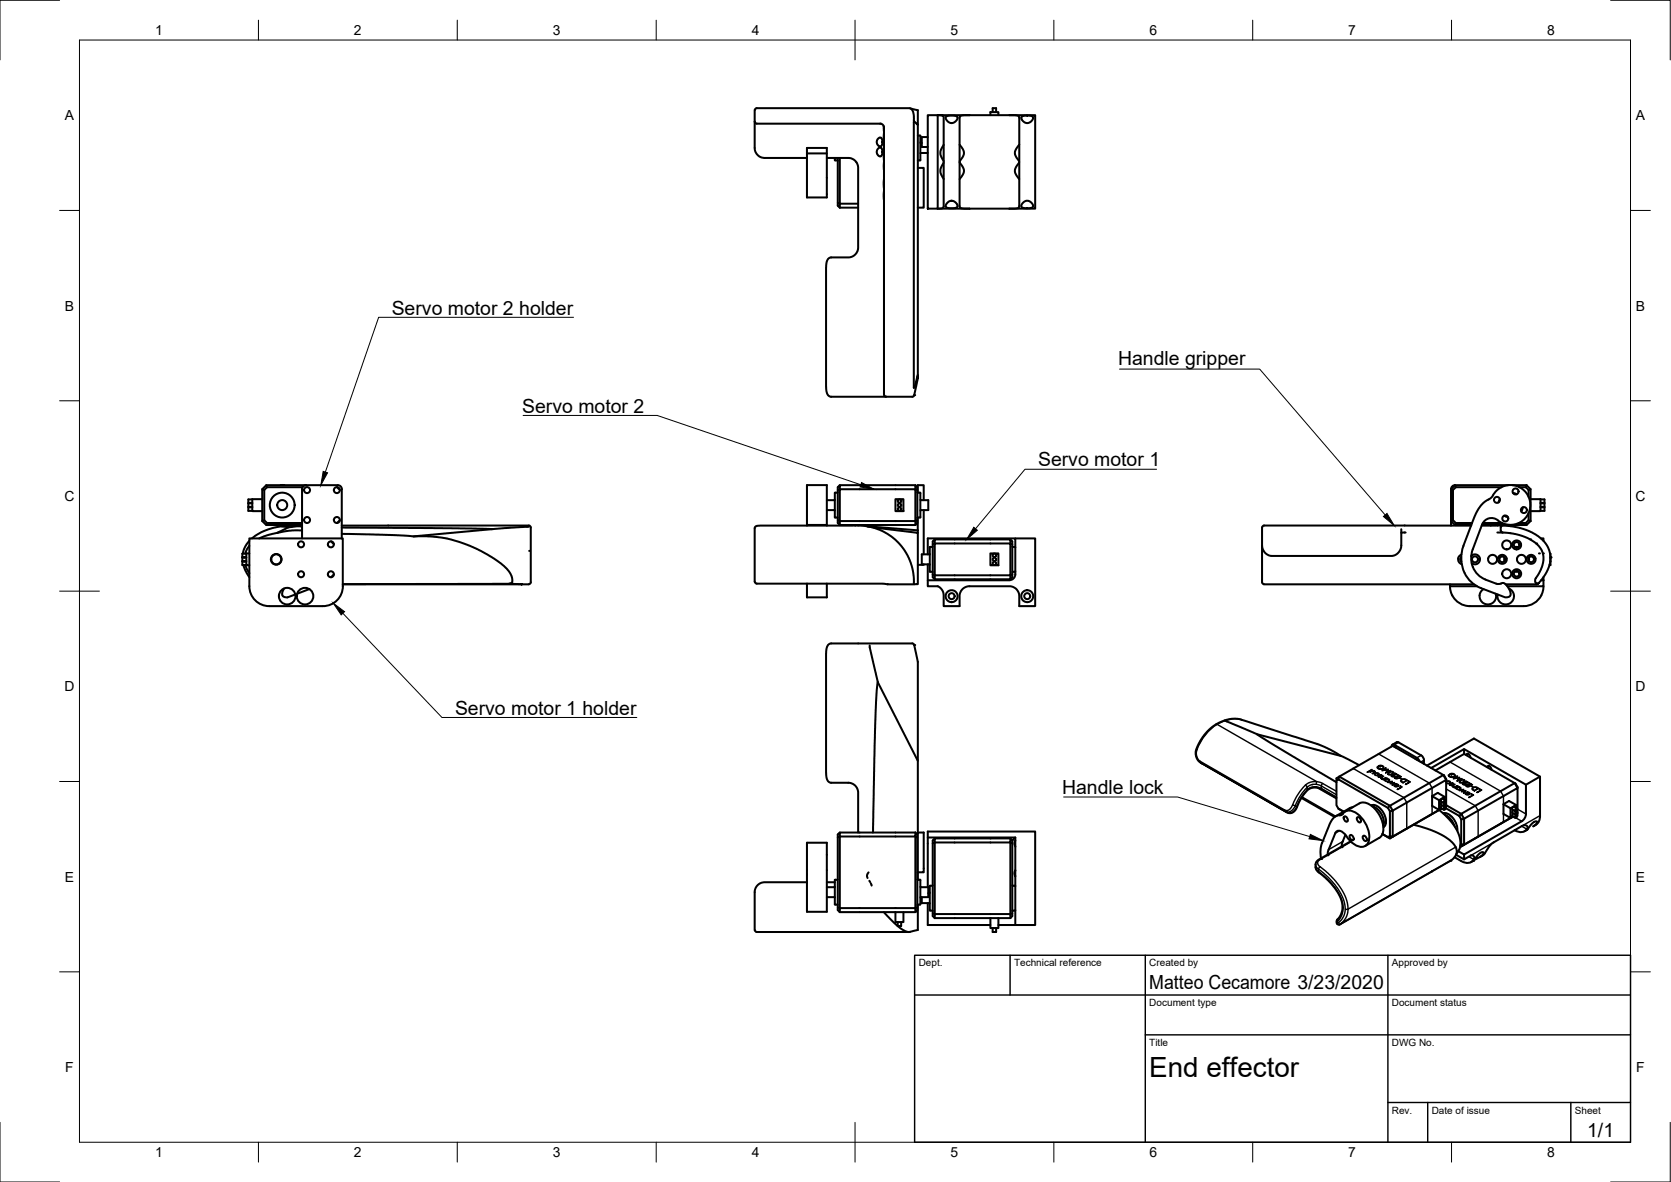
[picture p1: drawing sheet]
<svg xmlns="http://www.w3.org/2000/svg" width="420mm" height="297mm" viewBox="0 0 420 297" stroke-linecap="round" stroke-linejoin="round" font-family="sans-serif">
<!-- layer: Visible -->
<g fill="none" stroke="#000" stroke-width=".51">
<path d="M189.8 30.6v5.5a2.83 2.83 0 0 0 2 3.5l11.1 .1M189.8 27.7v2.9M189.8 27.7v-.3l.5-.2h38.4l.7 .5 .3 .9 .2 2-.1 .1v66.8l1-3.3v.8M189.8 30.6l.5 .5h31.2l.7 .6 .1 67.5 .2 .4 .3 .1M202.9 37.2h5v12.4h-5zM202.9 38.6h5M207.9 39.7h5.9l1.1 .6 .8 1.2 .1 20.7a2.49 2.49 0 0 1-2.5 2.5h-4.6l-.5 .4-.4 1.2-.1 31 .2 1.4 .3 .6 .7 .4h13.9M209.9 39.7v.6h.6M210.7 39.7v12l.5 .5M211.2 39.7v11.5l-.5-.2M220.7 37.4l.5-.3 .5 .2 .1 1.3-.3 .7-.5-.1-.5-.6v-.5zM220.8 34.8l.6-.2 .4 .4v1.4l-.4 .4-.5-.2-.4-.6v-.7z"/>
<path d="M222.2 31.7l.1 1.5M222.3 38.2v2.2M222.3 33.4v2.2M228.8 27.2l2 .5v3.7l-.9-.8M230.8 34.1l.6 .1M230.8 31.4v62.8M231.4 34.2v6l-.6 .1M231.4 35.8l.4 .1M231.5 38.4h1.8M231.5 38.4l-.1 .1M233.3 34.4h-1.5v2.5h1.5M233.3 28.9h2.5v23.5h-2.5z"/>
<path d="M237.3 36.4l-.7 1.3-.2 .7 .2 .8 .7 1.3M237.9 29.3l.7-.2h1.4l.6 .2 .2 .4-.6 .9-1.1 .3-.6-.2-.5-.5-.2-.5zM241.3 36.4l.8 1.1 .3 .8-.3 1-.8 1.2M243.8 28.9l-1.7 .1a.67 .67 0 0 0-.8 .6v22.2a1.12 1.12 0 0 0 1.5 .6h1M243.8 28.9h-8l1 .1 .5 .4v22.6l-.5 .4h-1h18M243.8 28.9h10M249 28.9v-.7h2v.7M249.6 28.2v-1h.9v1M253.8 28.9l1.7 .1a.67 .67 0 0 1 .8 .6v22.2a1.15 1.15 0 0 1-1.5 .6h-1M253.8 28.9h6.5v23.5h-6.5M256.3 36.4l-.8 1.1-.3 .7 .2 1.1 .9 1.2M256.9 29.3l.9-.3 1.2 .1 .6 .2 .2 .4-.7 .9-1 .3-1-.6-.3-.6z"/>
<path d="M210.6 40.3l.1 .1M211.2 52.2h4.6M215.8 51.2h-4.6v1M222.3 44.9v2.5M222.3 47.9v2.5M222.3 40.6v2.2M230.8 42.2h1.5v10h-1.5M237.3 40.9l-.7 1.3-.2 .7 .2 .8 .7 1.3M238.2 51l.7-.5h.9l.7 .6 .3 .8-.7 .4h-1.8l-.5-.4zM241.3 40.9l.8 1.1 .3 .8-.2 .9-.9 1.3M256.3 40.9l-.7 .8-.4 1 .2 1 .9 1.3M257.1 51l.7-.5h.8l.9 .7 .3 .7-.8 .4-1.8-.1-.4-.4z"/>
<path d="M230.8 95.1l-.9 4.2-.3 .3-6.8 .1M230.8 95v.1M61.9 139.1h-1v.9M62.7 139.1h-.8v3h.8M62.7 135.9l-1.1 1.6-.6 1.6M62.7 137.2l-.6 .8-.4 1.1M62.7 135.3h23.5v12a5 5 0 0 1-5 5h-13.5a5 5 0 0 1-5-5zM63.4 127.5h-1v.9h1M63.4 126.5h-1v.9h1M63.4 125.5h-1v.9h1M65.9 125.4h-2.5v3h2.5M65.9 122.9l.5 .2"/>
<path d="M66.4 130.7l-.5 .2M67 121.9l.1 .5M67.1 131.4l-.1 .5M69.7 133.9l-2.6 .6-1.9 .8M70.8 132.3l1.8 .2M71.5 121.9h-1M72.6 132.5l-2.9 1.4M75.9 132.1l-4.5 .1-2.9 .5-2.8 1.1-2.4 1.5M75.9 132.3h-1.2l-2.1 .2M75.9 133.3l-3.1 .1-3.1 .5M76.1 122.4h-9l-.7 .7v7.6l.7 .7h8.8M76.9 121.9h-9.9l-1.1 1v8l1.1 1h8.9"/>
<path d="M76.9 121.9h8.1a1.01 1.01 0 0 1 1 1l-.1 12.4M77 121.9a1.01 1.01 0 0 0-1.1 1v12.4M83.2 136.1l.7 .7M84.7 122.4l.7 .7M85.4 130.7l-.7 .7M85.9 132.1h47.1a1.03 1.03 0 0 1 .5 1.1v12.9a.57 .57 0 0 1-.6 .7l-5-.1 .3-.1a1.06 1.06 0 0 0 .5-1.6l-.9-1.7-1.9-1.7-3.4-2.3-4.2-2.1-2.8-1-3.7-1-3.8-.4h-4.1M85.9 132.6l37.8 .4M123.7 133l-19.8 1.8-5.1-.3-12.9-.3M132.9 132.4l-9.2 .6M202.9 131.9v.2M202.9 131.9v-10h5v10.2M202.9 131.9h5"/>
<path d="M207.9 128.2l2 .1M207.9 125.7h1.9M209.9 130l.6 .1M209.9 125.6l-.1 .1M210.5 123.8l-.6 .1v6.1M210.6 130.1l.1 .1M210.7 123.7l-.1 .1M210.7 123.1l.5-.2v-1h19v1l.5 .2M210.7 130.7l.5 .2v1h19v-1l.5-.2M211.2 122.9h19v8h-19zM211.2 121.9l-.5 .5v9l.5 .5M214.8 132.1l-24.7 .1-.3 .5v12.7a1.08 1.08 0 0 0 .5 1.2l40.5 .2v-12.9l-12.7-1.6"/>
<path d="M214.9 132.1l2.6 .1 2.6 .6 3 1.3 2.2 1.7 2.1 2.4 1.3 2.5 .9 2.8 .2 3.2 .1 .1M218 132.3l12.8 1M225.1 125.4h2.1v3h-2.1zM230.2 121.9l.5 .5v9l-.5 .5M230.7 123.7l.1 .1M230.8 130.1v3.2M230.8 130.1l-.1 .1M230.8 133.3v.6M231.4 130l-.6 .1M231.4 125.6l.1 .1M231.5 125.7h1.9v2.5l-2 .1M232.3 125.7v-3.8h-1.5v1.9l.6 .1v6.1"/>
<path d="M232.3 128.2v11.1M233.3 139.3v-4h22v9a1.49 1.49 0 0 1-1.5 1.5M233.7 139.3h-1.9v2.5h1.9M233.8 139.2l-.1 .1M233.9 137.4v6.3M234.5 137.3l-.6 .1M234.5 136.8l.5-.2v-1h19v1l.5 .2M235 136.6h19v8h-19zM235 135.6l-.5 .5v9l.5 .5M249 139.1h2v3h-2zM254 135.6l.5 .5v9l-.5 .5M254.6 137.3l.7 .2"/>
<path d="M255.3 135.3h5v17h-4a6.9 6.9 0 0 0-.3-3.6 2.51 2.51 0 0 0-2.2-1.4h-10a2.49 2.49 0 0 0-2.5 2.5v2.5h-4v-3l-.6-1.3-.9-.7h-2.5v-5.5M317.3 132.6v13.7M352.3 133v4.2l-.3 1a2.54 2.54 0 0 1-2.2 1.5h-30.4a2.73 2.73 0 0 1-2.1-2.6M353.2 133.8l-.9 .1M364.8 122.9v8l1 1M364.8 122.9l.5 .2M365.3 130.7l-.5 .2v1.2M365.8 131.9h4.2M366.1 122.4l-.2-.5a1.01 1.01 0 0 0-1.1 1M366.1 131.4l-.3 .5M367.4 140l-.3 .6 .4 .6M367.5 139.4l-.4 .2a1.26 1.26 0 0 0-.5 1.2 1.26 1.26 0 0 0 1 1"/>
<path d="M369.9 132.1h-52.1l-.4 .2v.3M369.9 139.7h.1a1.23 1.23 0 0 1 2.1 .6M372.6 132.1h5.7l3.5 .5 3.3 1.2 1.7 1 1.3 1.1 .8 1.1 .6 1.3 .3 1v1.9l-.9 2.5-2.1 3M372.7 131.8l-2.4 6.2a5.9 5.9 0 0 0 3.2 7.6l2.7 1.1M372.7 131.8a2.65 2.65 0 0 1 4.5-.6 5 5 0 0 0 7-2.1 5 5 0 0 0-2.4-6.8 5 5 0 0 0-6.7 2.7l-2.2 1.5-1.3 1.6-.9 1.9-2.7 7.2a8.2 8.2 0 0 0 4.4 10.6l6.1 2.3h.5a1.14 1.14 0 0 0 .9-.8 1.14 1.14 0 0 0-.4-1.2l-.6-.9-.7-.7-1.4 .3-.6-.1M372.9 131.4h4.8M374.4 139.9l.8-.5 1 .5a1.13 1.13 0 0 1-.1 1.5 1.13 1.13 0 0 1-1.6 0 1.13 1.13 0 0 1-.1-1.5zM374.8 131.9v.2M376.5 133.8h1.3M377.1 125.4l-.3 .9M377.5 122.4h-11.4l-.8 .7v7.6l.8 .7h4M377.8 133.8l3.2 .4 2.9 .9 2.1 1.3 1.1 1.1 .8 1.4 .2 2-.7 2.2-1.2 2.2"/>
<path d="M377.9 132.1l-.5 .3a1.33 1.33 0 0 0 .2 1.4h.2M378.2 129.6l1 .4M379.3 121.9h-13.5l-1 1M380.3 121.9h3.5M380.4 123.9l1 .3M381.7 139.8l.9-.4 .8 .5a1.13 1.13 0 0 1-.1 1.5 1.13 1.13 0 0 1-1.6 0 1.13 1.13 0 0 1 0-1.6zM381.8 137.5h-.9M382 122.4h1.6M382.9 127.5l-.4 1.1M383.6 122.4l.7 .7v1.8M383.6 131.4l.2 .5M383.8 121.9l1.1 1v8"/>
<path d="M383.8 121.9l-.2 .5M384.1 139.9l.8-.5 .9 .5a1.13 1.13 0 0 1-.1 1.5 1.13 1.13 0 0 1-1.5 0 1.13 1.13 0 0 1-.1-1.5zM384.3 128.9v1.8l-.7 .7h-1.7M384.3 130.7l.6 .2M384.9 130.9l-1.1 1h-11.2M384.9 125.4h2.4v3h-2.4M384.9 122.9l-.6 .2M387.3 127.5h1v.9h-1M387.3 126.5h1v.9h-1M387.3 125.5h1v.9h-1M387.5 135.3h.6v.6M389.7 139.1l.1 .9"/>
<path d="M60.9 140.1v.9h1M60.9 140.1h1M60.9 140h1M60.9 140v.1M61 141v.1M61.2 142l.4 1.2 1.1 1.8M61.5 141v.1M61.5 140v.1M61.7 142l1 2.1M61.9 141.1h-1v.9h1M71.4 147.9l-.5 1.4 .1 .4 .3 .3 1 .1 1.9-.7M77.8 148l-3.1 1.2"/>
<path d="M83.9 144.4l-.7 .7M86.2 146.8h44.9M127.9 146.7l-41.7 .1M202.9 146.7v3.4h5v-3.4M232.3 141.8v.2h-1.5M233.3 145.8h20.5M233.7 141.8l.1 .1M233.9 143.7l.6 .1M234.5 144.4l.5 .2v1h19v-1l.5-.2M255.3 143.6l-.7 .2M317.4 146.3v.3l.4 .2h52.8M364.6 147.3l.2 1.5a5 5 0 0 0 4.8 3.5h13.5"/>
<path d="M364.6 147.3h6.7M364.6 146.8v.5M372.1 140.3a1.26 1.26 0 0 1-.6 1.4 1.26 1.26 0 0 1-1.5-.2M373 148l-.8 1a2.07 2.07 0 0 0 1.8 2.9 2.07 2.07 0 0 0 2.1-2.7M378.3 140.1v.9M378.8 140.3l-.2-.5-.5-.3h-.8l-.4 .4a1.14 1.14 0 0 0 .6 1.8 1.14 1.14 0 0 0 1.3-1.4M379.4 147.9l.7 .4 .3 .6a2.08 2.08 0 0 1-1.5 3 2.08 2.08 0 0 1-2.3-2.5M381.8 143.7h-.9M384.4 140.1v.9M386.1 146.4l.4 .2 .4-.1M386.2 145.3l-.2 .6 .1 .5M386.7 146.7l-.3 .1h-7.8"/>
<path d="M386.8 146.7h.1M387.5 145.8h.6M388.1 145.8v1.5h-9.1M388.1 145v.8M388.1 147.3l-.2 1.4a4.9 4.9 0 0 1-4.8 3.6M389.8 141.1v.9h-.2M389.8 140.1v.9M218.7 162.2l2 9.2M220.7 171.4l-.3 3.2-.4 7.6-.5 27M220.7 171.4l10.1 19.8v18M230.8 191.2v-24.9l-1-4.4-.3-.2h-20.6l-.5 .2-.5 .8-.2 1.5 .1 30.9 .4 1.2 .5 .4 5.1 .1 1 .4 .7 .8 .3 1v10.2M308.1 181.1l7.9 3.4 5.7 3.6 14.3 8.5"/>
<path d="M316.1 184.5l21.1 5.5 4.6 2.3M336.5 195.9l.2-.7 12.8 7.3-.5 .5M337.2 190l-2.6-1.5-3.2-1.5-20-6.3a10.8 10.8 0 0 0-10.6 7.5l-.2 .9 .1 1 .4 .9 .6 .5 22 12.7 .9 .1 .9-.5 1.7-3.2 1-1.4a3.1 3.1 0 0 1 4.1-.8l3.7 2.1M349.9 187.6l.2-.5 .5 .1 5.7 3.2M350.5 187.6l.6 .3M351.7 186.6l5.9 3.4a2.04 2.04 0 0 1 .4 1.9M351.7 186.6l-.5-.1-1.1 .6M355.8 190.7l.6 .3M356.3 190.4l.6 .9M358.8 192.4l11.8-6.8 16.6 9.6v9.8a2.58 2.58 0 0 1-1.7 2.7l.8-.7 .2-.3-.1-.3-.8 .3-1.5 1.8-.8 .4M362.9 194.8l-13.4 7.7 .7 1.2-.7 .2M362.9 194.8l-12.7-7.4-14.2 8.2v.6"/>
<path d="M362.9 194.8l.7 1.2zM368.1 188.2l15.6 9v7.4l-.4 1.2-.7 .6-14.5 8.3-1.4-.8M368.1 189.5v-1.3l-8.2 4.8M368.1 189.5l-7.2 4.1M368.1 189.5l12.8 7.3M368.7 189.8v-.3a.8 .8 0 0 1 1 .9M374 192.8v-.3a.8 .8 0 0 1 1 .9M380.9 196.8l-13.5 7.7 .7 1.2-.7 .2M380.9 196.8l.7 1.2zM387.2 195.2l-3.5 2M202.9 211.8h5v17.3h-5zM211.2 209.2l-.5 .5v19l.5 .5"/>
<path d="M211.2 210.2v18l-.5-.2M211.2 210.2l-.5 .2M218.4 219.2l-.4 .8 .1 .6M230.2 209.2h-19v1M230.2 209.2v1h-19M230.2 209.2l.5 .5v19l-.5 .5M230.7 210.4l-.5-.2v18l.5-.2M230.8 209.2h1.5v10h-1.5zM230.8 219.2v1.9M233.3 210.5h22v22M235 210.7l-.5 .5v19l.5 .5M235 211.7v18l-.5-.2"/>
<path d="M235 211.7l-.5 .2M254 210.7h-19v1M254 210.7v1h-19M254 210.7l.5 .5M254.5 211.2v19l-.5 .5M254.5 211.9l-.5-.2v18l.5-.2M255.3 210.5l-.8 .7M255.3 211.2l-.2 .6 .2 .9M255.3 218.7l-.2 .7 .2 .8M327.2 200.5l8.4 4.8M334.1 213.5l-.3 1.2M337.9 205.2a.76 .76 0 0 1 .9 .4 .76 .76 0 0 1-.2 .9l-.6-.5z"/>
<path d="M338.3 209.8l-.8 1.9-.2 1M338.5 210.1a4.4 4.4 0 0 0 4.6 2.6 3 3 0 0 0 1-3.9 7 7 0 0 0-4.6-5.1 2.71 2.71 0 0 0-2 1l-1.8 .5-.7 .7-.6 1.1-2.2 5.4-.2 1.9 .2 1.4M338.5 210.1a1.88 1.88 0 0 0-2.6-1.1l-1.8 4.5M339.4 209.9a.76 .76 0 0 1 .8 .4 .76 .76 0 0 1-.1 .9l-.6-.5zM340.1 202.9l-.7 .2-3.6 2M341.2 205.4a.76 .76 0 0 1 .9 .4 .76 .76 0 0 1-.1 .9l-.7-.5zM341.8 201.9l-3.5 2M341.8 201.9a3.4 3.4 0 0 1 3.8 1.3 6.7 6.7 0 0 1 2 6.5l-.8 .9-3.5 2M342.7 210.1a.76 .76 0 0 1 .8 .4 .76 .76 0 0 1-.1 .9l-.6-.5zM349 203l.5 .9v6.2l-.5 .3-1.4-.8 1.9 1.1 .7-.4-.7-.2M349 203l-12.5-7.1-.5 .3v6.2l.5 .8 1.3 .8-1.3-.8M355.4 207.2l5.2 1.7 2.5 1.2 1.4 1 1 1.1 .6 .9 .2 1.1-.5 1.1-1.1 1-27.8 16a.74 .74 0 0 1-.7-.3 .74 .74 0 0 1 0-.9l.8-1 .5-1.5v-1.7l-.4-1.2-.8-1.6-1.5-2-3.8-3.5-.2-.5v-1.1l.7-.9 8.1-4.7"/>
<path d="M360.1 200.1l1.4-.9 1.8 1.1-1.5 .8zM360.1 200.1v2.4l1.7 1v-2.4M361.8 203.5l.7-.3-13 7.5-.5-.3M361.9 203.5l3.1 3.2 1 1.3 .9 1.9 .3 1.3v1.5l-1.1 2.2M362.5 201.6l-.2 .5 .8 .6M362.5 202.4l-.2 .6 .8 .5M363.1 202.9l.3-.2 .2 .2-.5 .6-.1-.2zM363.1 202.1l.3-.2 .2 .2-.5 .6-.1-.2zM363.1 201.3l.3-.2 .2 .2-.5 .6-.1-.2zM363.3 200.3v.7M363.3 202.6l.2 .1M363.3 201.8l.2 .1"/>
<path d="M363.5 201.1l-.7-.4-.4 .3v.5l.7 .4M363.6 203.1l3.3 1.9M363.6 202.5l-.2 .2 .2-.2v-6.5l-13.4 7.7v6.6l3.5-2.1M363.6 202.3l3.8 2.2-.5 .5M366.1 214.8l2 1.2 1.9-1.1 .6 .3 .1 .5a1.76 1.76 0 0 1-2.6 1l-2.4-1.3M366.9 205l.5 .9v6.2l-.2 .1M368.1 214.7v1.3M370.9 216l1.7-.9 .4-.5v-.3l-.3-.2-.7 .4-1.4 1.7-.7 .4M377.3 207l3.1-1.8-13 7.5-.2-.1 .2 .1 .7-.4-.7-.2M378 202.1l1.4-.8 1.8 1-1.4 .8zM378 202.1v2.4l1.8 1.1v-2.5M380.4 205.2l-.6 .4"/>
<path d="M380.5 203.6l-.3 .6 .8 .5M380.5 204.4l-.3 .6 .8 .5M380.9 208.6a2.05 2.05 0 0 0 3.1-.4 .71 .71 0 0 0-.3-.8 .71 .71 0 0 0-.9 .1l-7.3 4.2-1.1 1-1.2 2-1.1 .7M381.1 204.9l.3-.2 .1 .3-.4 .5-.2-.2zM381.1 204.1l.3-.2 .1 .3-.4 .5-.2-.2zM381.1 203.3l.3-.2 .1 .2-.4 .6-.2-.2zM381.2 202.3v.7M381.3 204.7l.1 .1M381.3 203.9l.1 .1M381.4 203.1l-.7-.4-.4 .3v.5l.7 .4M381.6 204.6l-.3 .1 .3-.1v-6.6l-13.5 7.7v6.6l3.6-2M202.9 221.7h-10.6a2.75 2.75 0 0 0-2.5 3.5v8.5l.5 .5h38.3l-1-.2-1.6-1-3.8-3.8"/>
<path d="M207.9 225.5h2M207.9 221.7h2M209.9 221.2l.1 6.1M209.9 222.9l-2 .1M210 227.3h.5M210.5 221.1l-.6 .1M210.6 227.3l.1 .1M210.7 221l-.1 .1M211.2 229.2v-1h19v1M211.2 229.2h19M218.6 221.3l.2 .4M218.9 222l.3 .6"/>
<path d="M225.1 229.2v2.5h2.1v-2.5M225.7 231.7v1h.9v-1M230.7 221l.1 .1M230.8 221.1l.6 .1M230.8 227.3h.5M230.8 227.3l-.1 .1M230.8 227.3v6.4l-2.2 .5M231.4 221.2l-.1 6.1M231.4 222.9l2 .1v2.5h-2M231.8 225.5v1.5h1.9M233.3 223v-14h27v23.5h-5M233.3 227v5.5h15.7"/>
<path d="M233.4 224.5h.3M233.7 227l.1 .1M233.8 224.3l-.1 .1M233.9 228.8l.6 .1M233.9 222.6v6.2M234.5 222.5l-.6 .1M235 230.7v-1h19v1M235 230.7h19M249 230.7v2.5h2v-2.5M249.6 233.2v1h.9v-1M251 232.5h4.3M254.6 222.5l.7 .2"/>
<path d="M255.3 228.7l-.7 .2"/>
<circle cx="71" cy="126.9" r="3.1"/>
<circle cx="71" cy="126.9" r="1.26"/>
<circle cx="75.7" cy="136.8" r=".75"/>
<circle cx="77.2" cy="130.7" r=".75"/>
<circle cx="77.2" cy="123.2" r=".75"/>
<circle cx="83.2" cy="136.8" r=".75"/>
<circle cx="84.7" cy="130.7" r=".75"/>
<circle cx="84.7" cy="123.2" r=".75"/>
<circle cx="226.2" cy="125.9" r=".43"/>
<circle cx="226.2" cy="127.9" r=".43"/>
<circle cx="226.2" cy="126.9" r=".43"/>
<circle cx="250" cy="139.5" r=".43"/>
<circle cx="376.4" cy="125.6" r=".75"/>
<circle cx="378.5" cy="130.3" r=".75"/>
<circle cx="378.8" cy="136.9" r="1.13"/>
<circle cx="381.1" cy="123.5" r=".75"/>
<circle cx="381.3" cy="136.9" r=".71"/>
<circle cx="381.4" cy="136.9" r="1.12"/>
<circle cx="383.2" cy="128.2" r=".75"/>
<circle cx="69.5" cy="140.6" r="1.26"/>
<circle cx="69.5" cy="140.6" r="1.34"/>
<circle cx="72.2" cy="149.8" r="2.09"/>
<circle cx="75.7" cy="144.3" r=".75"/>
<circle cx="76.7" cy="149.8" r="2.09"/>
<circle cx="83.2" cy="144.3" r=".75"/>
<circle cx="239.3" cy="149.8" r="1.5"/>
<circle cx="239.3" cy="149.8" r=".75"/>
<circle cx="250" cy="140.6" r=".43"/>
<circle cx="250" cy="141.6" r=".43"/>
<circle cx="258.3" cy="149.8" r=".75"/>
<circle cx="258.3" cy="149.8" r="1.5"/>
<circle cx="370.9" cy="140.6" r=".75"/>
<circle cx="377.7" cy="140.6" r=".71"/>
<circle cx="378.9" cy="144.2" r="1.13"/>
<circle cx="381.3" cy="144.2" r=".71"/>
<circle cx="381.3" cy="144.2" r="1.13"/>
<circle cx="385" cy="140.6" r=".71"/>
</g>
<g fill="#000">
<circle cx="221.3" cy="31.1" r=".25"/>
<circle cx="229.9" cy="99.3" r=".25"/>
<circle cx="133.1" cy="138.4" r=".25"/>
<circle cx="353.2" cy="133.8" r=".25"/>
<circle cx="384.7" cy="135.6" r=".25"/>
<circle cx="386.3" cy="136.6" r=".25"/>
<circle cx="386.9" cy="139.1" r=".25"/>
<circle cx="387.9" cy="139.1" r=".25"/>
<circle cx="389.8" cy="140.1" r=".25"/>
<circle cx="389.8" cy="140" r=".25"/>
<circle cx="229.9" cy="162.1" r=".25"/>
<circle cx="332.2" cy="215.9" r=".25"/>
<circle cx="333.8" cy="214.9" r=".25"/>
<circle cx="337.3" cy="212.9" r=".25"/>
<circle cx="364.7" cy="216.3" r=".25"/>
<circle cx="380.9" cy="208.6" r=".25"/>
</g>
<!-- layer: Visible Narrow -->
<g fill="none" stroke="#000" stroke-width=".36">
<path d="M300.8 188.2l.2 .2M301 188.4l-.2 .8 .1 .9 .3 .7 .6 .5M301.8 191.3l21.2 12.2a1.53 1.53 0 0 0 2-1.2M301.8 191.3l.1 .3M301.9 191.7h.1M305.8 182h.3M306 182l25 14.4 1.1 .2 3.9 2.3M306.1 182a12.6 12.6 0 0 0-5.1 6.4M307.9 181.1h.2M308.1 181.1l-2 .9M311.3 180.6v.1M311.3 180.7a6.9 6.9 0 0 0-3.2 .4"/>
<path d="M311.3 180.7l.9 .2M328.2 197.3l.5 .5M328.2 197.3a13.7 13.7 0 0 0-3.2 4.9l.7 .3a13 13 0 0 1 3-4.7M328.7 198.5l-1.7 2.2-.9 2 .1-.1M328.7 198.5v.1M328.7 198.5l.1-.1a2.93 2.93 0 0 1 3.4-.3l3.8 2.2M328.7 197.9v.6M331 196.4l-1.5 .2-1.3 .7M331.1 196.4l-.1 .7M331.2 198l4.8 2.7M332.2 198.1v-.6l3.8 2.2M332.2 197.5l-1.1-.4h-.8l-1 .3-.6 .5"/>
<path d="M332.3 198.1l.1 .3M332.6 196.9l-.3 .6M340.3 193.1l12.7 7.4 .7 1.2v6.5l-.7 .4M343.8 194l1.2-.6zM344.4 194l.7-.3 .7 .2-.6 .5 .4-.4v-.1l-.5-.2zM345.6 194.4l.5-.2 .5 .1a.38 .38 0 0 1 .1 .5 .38 .38 0 0 1-.6 .1l-.4-.1zM345.8 194.5l.5-.2 .3 .3-.6 .2zM346.2 192.8l.6 .4h.7l.3-.3-.2-.3-.8-.1 .2 .3-.5-.3 .7-.2 .6 .2 .2 .4-.3 .3-.7 .1-.5-.2zM346.5 195.1l.4 .1v-.3l.2-.2 .5 .3-.5-.2v.4l-.2 .1zM346.6 189.5l12.8 7.3 .7 1.2v2.1M347.3 195.4l.5-.4-.5 .5 .1 .2h.4l.8-.3-.9 .5 .1-.1-.6-.1zM347.5 193.7l.9-.8-.5 .6 1.2-.2-.4 .7 1-.3-1.3 .5 .5-.8z"/>
<path d="M348 196.1l.8-.5-.1 .1 .6 .1 .1 .3-.7 .3-.4-.1-.1-.3zM348.4 195.9l.5-.1 .3 .3-.5 .2-.3-.1zM348.9 196.6l1.2-.3-.3 .5 .8-.1-.4 .6h-.1l.3-.5-.9 .2 .4-.5zM349 194.3l.7-.4 .7 .2-.3 .4-.6 .2-.4-.1zM349.2 194.3l.6-.3 .4 .1-.7 .5-.4-.1zM349.8 194.8l1.3-.2-.4-.3 .8 .4-1.5 .1 .1 .3h.5l-.2 .1-.6-.1zM350.6 197.2l.8 .4 .1-.3-.6-.3h.4l.4 .4-.3 .3h-.6l-.3-.2zM350.6 197.3l.7 .3h-.5zM350.6 195.3l.4-.2h1l-.5-.3 .1-.1 .7 .5-1.5 .2 .1 .2h.6l-.2 .1-.5-.1zM351.7 186.6l-1.1 .6M351.9 197.5l.7 .3-1.3 .6 1.1-.6zM351.9 195.5l.6 .2z"/>
<path d="M352.3 196l.9-.3 .7 .4-1.1 .6-.6-.4zM352.4 196l.7-.2 .6 .3-.9 .5-.4-.3zM354 196.3l.6 .2-1.2 .6 1-.6zM357.3 189.8l-1 .6M358 191.1l-.7 .4M363.6 195.8l.1 .2-.1 .2M363.6 196.4l.6-.2 .5 .3-.3 .4-.8-.1M363.6 198.3l7.3 4.2 .8 1.2v6.6l-.8 .4M363.7 196.4l.6-.1 .3 .3-.6 .3-.3-.2zM364.2 194.8l.6 .4h.7l.2-.3-.2-.3-.8-.1 .4 .2-.1 .1-.5-.3 .7-.1 .5 .1 .2 .4-.3 .3-.6 .2-.6-.2zM364.4 197.1l.4 .2v-.4l.3-.1 .4 .1h-.5v.3l-.2 .2zM364.6 191.5l12.7 7.3 .7 1.3v2"/>
<path d="M365.1 197.5l.7-.4-.5 .4v.2h.4l.8-.2-.8 .5v-.2l-.5-.1zM365.4 195.7l1-.7-.6 .6 1.2-.3-.4 .8 1-.4-1.2 .6 .4-.8zM365.9 198.1l.8-.5v.1l.4 .1a.38 .38 0 0 1 .1 .6 .38 .38 0 0 1-.5 0zM366.3 198l.6-.2 .3 .3-.6 .3-.3-.2zM366.9 198.6l1.1-.2-.3 .5 .9-.2-.5 .7 .2-.6-.8 .2 .3-.5zM366.9 196.3l.9-.4 .5 .2-.2 .4-.6 .3-.5-.1zM367.1 196.3l.6-.3 .5 .1-.3 .4-.5 .2-.3-.1zM367.8 196.8l1.3-.2-.6-.3h.2l.7 .4-1.5 .2 .2 .2 .5 .1h-.3l-.5-.1zM368.5 199.3l.1-.1 .8 .4v-.4l-.5-.1h.2l.5 .3-.3 .3-.4 .1-.4-.2zM368.6 199.3l.7 .3-.5 .1zM368.6 197.3l1.3-.1-.4-.4 .8 .4-1.6 .2 .2 .2h.6l-.3 .1h-.5zM369.9 199.6l.6 .2-1.2 .6 1-.6z"/>
<path d="M369.9 197.6l.5 .1zM370.2 198l.9-.2 .8 .3-1.2 .7-.5-.4zM370.4 198l.6-.1 .6 .2-.9 .5-.4-.3zM371.9 198.3l.7 .2-1.3 .6 1-.5zM323 203.5l.1 .4-21.2-12.2 21.7 12.4M323.1 203.9a1.89 1.89 0 0 0 2.6-1.4l.4 .2-.6 1a1.46 1.46 0 0 1-1.9 .4zM327.4 200.3l8.5 4.8M330.8 217.9l.2 .6 .5 .5M330.8 217.3l.2 .6 .5 .5v.6M331.5 219l2 1.6 1.5 1.6 1.2 1.6 1 1.8 .4 1.6 .1 1.8-.5 1.4-1 1.4 .1 .3M331.5 219l.1 .2M331.6 216h.3"/>
<path d="M331.9 217.8l2.9 2.5 2.2 2.8 1.5 2.9 .4 2.5M331.9 217.8l-.4 .6 2 1.6 2.2 2.3 1.5 2.5 .7 1.7 .3 1.8-.1 1.4-.6 1.2-1.2 1.2M336.8 208.8l-1.1 .6M337.6 211.5l-3.5 2M337.8 204.4l-.9 .5M339.7 211.5l-8 4.7-.4 .7 .2 .5 .4 .4M344.7 202.4a2.91 2.91 0 0 1 3.2 1.9 2.78 2.78 0 0 1-.1 3.7M344.8 202.4a3.2 3.2 0 0 1 3.3 2.6 2.41 2.41 0 0 1-.3 2.9M345 202.6a4.2 4.2 0 0 1 2.8 5.1M345.1 202.7a4.2 4.2 0 0 1 2.7 4.8M359.1 219.5h.1M360.1 219l-23.2 13.3 .8-.6 .7-1.1 .4-1 .1-1.1"/>
<path d="M360.1 202.5v2.1l-.7 .4M360.1 218.9v.1M362.8 204.3a3.3 3.3 0 0 1 3.3 2.4l.4 1.1v1.1M362.9 204.4a3.9 3.9 0 0 1 3.5 3.8v.5M363.1 204.6a4.3 4.3 0 0 1 2.8 3.2M363.4 204.9l1.3 .9 .9 1.6M364.7 216.3l-4.6 2.7M366 212.9l-27.1 15.6M369.3 215.3l1.3 .7M370.8 215.9l.1 .1M375.6 211.7l-5.7 3.3M378 204.5v2.1l-.7 .4"/>
<path d="M381.1 205.5l1.5 .9M381.6 203.3l2.1 1.3M387.2 205l-4.6 2.6 1.3 .8M336.2 232.1h.1M336.3 232.1l.6 .2M336.3 231.1v.5M336.9 232.3h.1M337.6 227.9l.1 .2M338.3 228.5h.7"/>
</g>
<g fill="#000">
<circle cx="329.8" cy="197.2" r=".18"/>
<circle cx="330.8" cy="197.7" r=".18"/>
</g>
<!-- layer: Border -->
<g fill="none" stroke="#000" stroke-width=".25">
<path d="M15 .1h-15v15M20 10.1h390v276.9h-390zM65 5.1v5M115 5.1v5M165 5.1v5M215 5.1v10M265 5.1v5M315 5.1v5M365 5.1v5M405 .1h15v15M15 52.9h5M410 52.9h5"/>
<path d="M15 100.7h5M410 100.7h5M15 148.6h10M405 148.6h10M15 196.4h5M410 196.4h5M15 244.2h5M410 244.2h5M0 282.1v14.9h15M65 287v5M115 287v5M165 287v5"/>
<path d="M215 282.1v9.9M265 287v5M315 287v5M365 287v5M420 282.1v14.9h-15"/>
</g>
<!-- layer: TitleBlock -->
<path d="M230 240.1h180v46.9h-180zM230 250h180M254 240.1v9.9M288 240.1v46.9M349 240.1v46.9M288 260.1h122M349 277.1h61M359 277.1v9.9M395 277.1v9.9" fill="none" stroke="#000" stroke-width=".36"/>
<!-- layer: Annotations -->
<path d="M81.3 118.5l1.1 .3-1.7 3.1zM216.6 121.3l3.2 1.6-3.5-.5zM244.9 132.5l.8 .8-2.6 2.3zM347.9 129.8l.8-.8 1.9 3.1zM83.8 151.6l2.8 2.1-.8 .8zM329.5 209.7l3.2 1.6-3.6-.5z" fill="#000" stroke="#000" stroke-width=".25"/>
<path d="M144.2 79.7h-49l-13.4 38.9M281.5 92.8h35.2l31.6 36.6M131.5 104.4h33.7l51.3 17.4M290.8 117.9h-33.1l-12.4 15M86.2 154.1l24.9 26.2h49M267.4 200.3h28.7l33.2 9.9" fill="none" stroke="#000" stroke-width=".25"/>
<text font-size="7" x="289" y="270.6">End effector</text>
<g font-size="4.9">
<text x="98.5" y="79">Servo motor 2 holder</text>
<text x="281.1" y="91.7">Handle gripper</text>
<text x="131.3" y="103.7">Servo motor 2</text>
<text x="261" y="117.2">Servo motor 1</text>
<text x="114.4" y="179.6">Servo motor 1 holder</text>
<text x="267" y="199.6">Handle lock</text>
<text x="289" y="248.5">Matteo Cecamore 3/23/2020</text>
<text x="399.1" y="285.7">1/1</text>
</g>
<g font-size="3.5">
<text x="39" y="8.8">1</text>
<text x="89" y="8.8">2</text>
<text x="139" y="8.8">3</text>
<text x="189" y="8.8">4</text>
<text x="239" y="8.8">5</text>
<text x="289" y="8.8">6</text>
<text x="339" y="8.8">7</text>
<text x="389" y="8.8">8</text>
<text x="16.3" y="30.2">A</text>
<text x="411.3" y="30.2">A</text>
<text x="16.3" y="78">B</text>
<text x="411.3" y="78">B</text>
<text x="16.2" y="125.9">C</text>
<text x="411.2" y="125.9">C</text>
<text x="16.2" y="173.7">D</text>
<text x="411.2" y="173.7">D</text>
<text x="16.3" y="221.6">E</text>
<text x="411.3" y="221.6">E</text>
<text x="16.4" y="269.4">F</text>
<text x="411.4" y="269.4">F</text>
<text x="39" y="290.8">1</text>
<text x="89" y="290.8">2</text>
<text x="139" y="290.8">3</text>
<text x="189" y="290.8">4</text>
<text x="239" y="290.8">5</text>
<text x="289" y="290.8">6</text>
<text x="339" y="290.8">7</text>
<text x="389" y="290.8">8</text>
</g>
<g font-size="2.5">
<text x="231" y="242.9">Dept.</text>
<text x="255" y="242.9">Technical reference</text>
<text x="289" y="242.9">Created by</text>
<text x="350" y="242.9">Approved by</text>
<text x="289" y="252.8">Document type</text>
<text x="350" y="252.8">Document status</text>
<text x="289" y="262.9">Title</text>
<text x="350" y="262.9">DWG No.</text>
<text x="350" y="279.9">Rev.</text>
<text x="360" y="279.9">Date of issue</text>
<text x="396" y="279.9">Sheet</text>
</g>
</svg>
